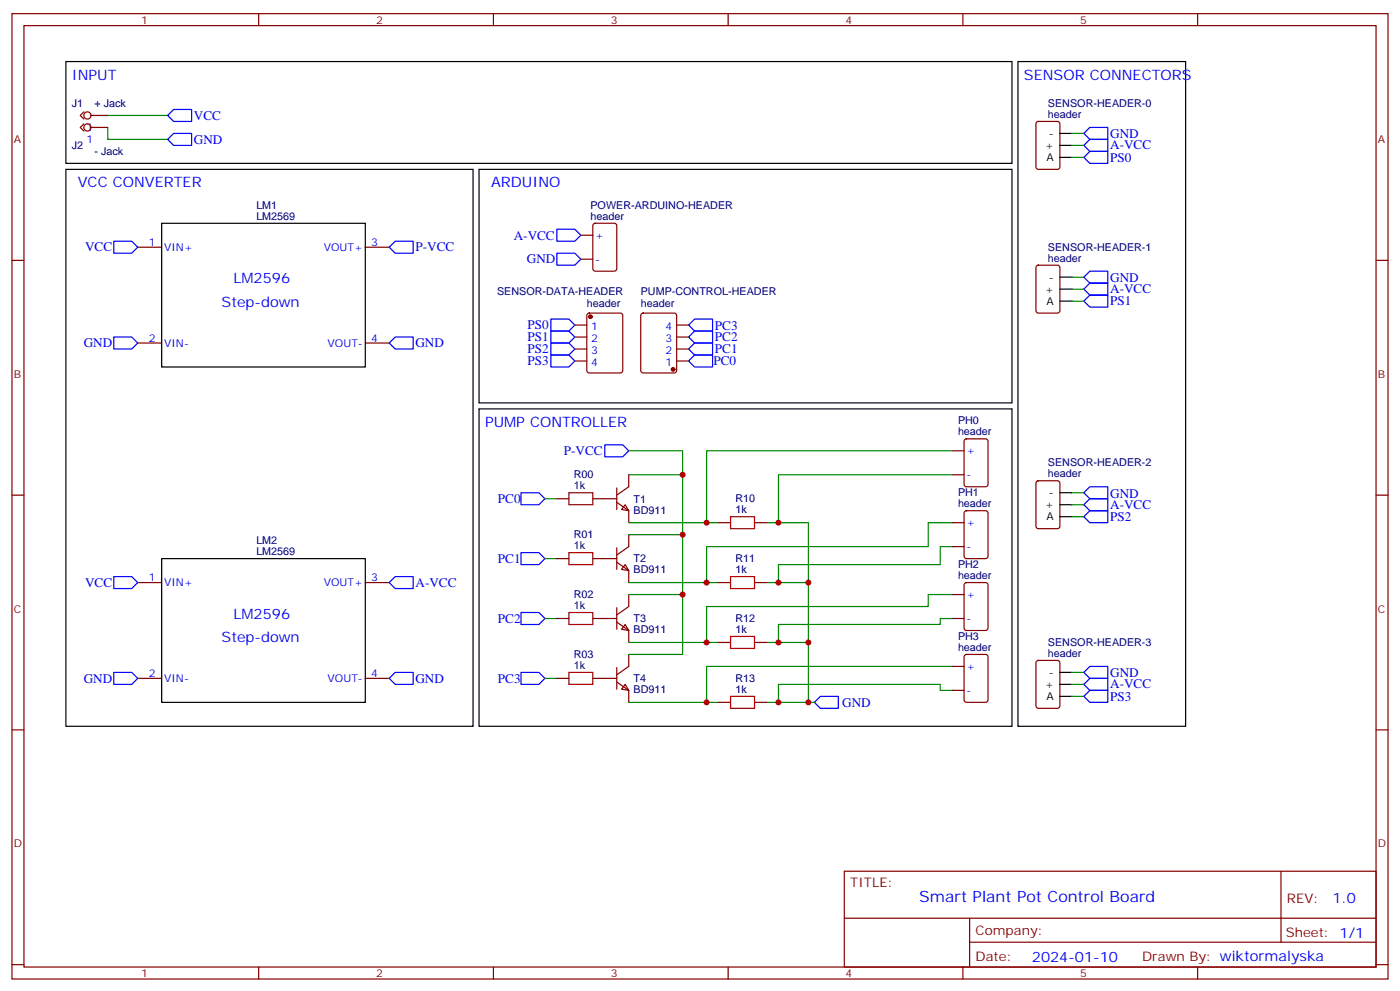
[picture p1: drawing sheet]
<svg xmlns="http://www.w3.org/2000/svg" width="412mm" height="292mm" viewBox="0 0 412 292" stroke-linecap="round" stroke-linejoin="round" font-family="sans-serif">
<g fill="none" stroke="#870000" stroke-width=".35">
<path d="M3.5 4h405.4v284.4h-405.4zM7.1 7.5h398.2v277.3h-398.2zM76.2 4v3.5M145.3 4v3.5M214.5 4v3.5M283.6 4v3.5M352.8 4v3.5M24.7 32.9l-1.1 1.1 1.1 1.1M24.7 36.5l-1.1 1 1.1 1.1M26.8 34h4.9M26.8 37.5h4.9M305.4 36l.5-.2h5.6l.7 .4v13l-.5 .6-5.8 .1-.7-.5v-12.9z"/>
<path d="M3.5 76.7h3.6M40.6 72.8h7M107.6 72.8h7.1M171.1 69.3h3.5M171.1 76.3h3.5M174.9 66l.4-.2h5.7l.6 .4 .1 13-.5 .6-5.9 .1-.6-.5-.1-12.9zM305.4 78.3l.5-.2h5.6l.7 .4v13l-.5 .7h-5.8l-.7-.4v-13zM405.3 76.7h3.6M169.3 95.7h3.6M169.3 99.3h3.6M173.1 92.4l.5-.2h9.1l.7 .4v16.5l-.4 .7-9.4 .1-.7-.5v-16.5zM189 92.4l.4-.2h9.2l.7 .4v16.5l-.4 .7-9.5 .1-.6-.5-.1-16.5z"/>
<path d="M199.3 95.7h3.5M199.3 99.3h3.5M40.6 101h7M107.6 101h7.1M169.3 102.8h3.6M169.3 106.3h3.6M199.3 102.8h3.5M199.3 106.3h3.5M185.2 139.8v3.6l-3.5 2.4M280.5 132.8h3.5M280.5 139.8h3.5M284.2 129.5l.5-.2h5.6l.7 .4v13l-.4 .6-5.9 .1-.7-.5v-12.9z"/>
<path d="M3.5 145.8h3.6M164 146.9h3.6M174.6 146.9h7.1M181.7 148l3.5 2.4v3.6M181.7 143.7v6.4M184.1 148.7l1.1 1.7-2.1-.3zM185.2 157.5v3.5l-3.5 2.5M211.7 154h3.5M222.2 154h3.6M280.5 154h3.5M284.2 150.6l.5-.2h5.6l.7 .5v12.9l-.4 .7h-5.9l-.7-.4v-13zM305.4 141.8l.5-.2h5.6l.7 .4v13l-.5 .7h-5.8l-.7-.4v-13z"/>
<path d="M405.3 145.8h3.6M40.6 171.6h7M107.6 171.6h7.1M164 164.5h3.6M174.6 164.5h7.1M181.7 165.6l3.5 2.5v3.5M181.7 161.4v6.3M181.7 179v6.3M184.1 166.3l1.1 1.8-2.1-.4zM185.2 175.1v3.5l-3.5 2.5M211.7 171.6h3.5M222.2 171.6h3.6"/>
<path d="M280.5 161h3.5M280.5 175.1h3.5M284.2 171.8l.5-.2h5.6l.7 .4v13l-.4 .6-5.9 .1-.7-.5v-12.9zM40.6 199.8h7M107.6 199.8h7.1M164 199.8h3.6M164 182.2h3.6M174.6 199.8h7.1M174.6 182.2h7.1M181.7 183.2l3.5 2.5v3.5M181.7 196.6v6.4M184.1 183.9l1.1 1.8-2.1-.4z"/>
<path d="M185.2 192.8v3.5l-3.5 2.5M211.7 189.2h3.5M222.2 189.2h3.6M280.5 182.2h3.5M280.5 196.3h3.5M284.2 193l.5-.2h5.6l.7 .4v13l-.4 .6-5.9 .1-.7-.5v-12.9zM305.4 194.7l.5-.2h5.6l.7 .5v12.9l-.5 .7h-5.8l-.7-.4v-13zM3.5 215h3.6M181.7 200.9l3.5 2.4v3.6M184.1 201.6l1.1 1.7-2.1-.3zM211.7 206.9h3.5M222.2 206.9h3.6"/>
<path d="M280.5 203.3h3.5M405.3 215h3.6M248.7 256.6h156.6v28.2h-156.6zM377.3 256.6v20.9M248.7 270.5h156.5M285.6 277.5h119.6M285.6 270.5v14.1M3.5 284.1h3.6M76.2 284.8v3.6M145.3 284.8v3.6M214.5 284.8v3.6M283.6 284.8v3.6"/>
<path d="M352.8 284.8v3.6M405.3 284.1h3.6"/>
<circle cx="25.8" cy="34" r="1.06"/>
<circle cx="25.8" cy="37.5" r="1.06"/>
</g>
<g fill="none" stroke="#008700" stroke-width=".35">
<path d="M31.7 37.5v3.6h17.7M31.7 34h17.7M315.7 39.3h3.6M315.7 46.4h3.6M315.7 42.8h3.6M315.7 88.7h3.6M315.7 81.6h3.6M315.7 85.2h3.6M185.2 132.8h15.9v60h-15.9M185.2 139.8h15.9M280.5 132.8h-72.4v21.2M280.5 139.8h-51.2v14.2"/>
<path d="M160.5 146.9h3.5M185.2 154h26.5M185.2 157.5h15.9M225.8 154h12.3v17.6h-12.3M280.5 154h-7.1v7h-65.3v10.6M315.7 152.2h3.6M315.7 145.1h3.6M315.7 148.7h3.6M160.5 164.5h3.5M185.2 171.6h26.5M185.2 175.1h15.9M238.1 171.6v17.6h-12.3"/>
<path d="M280.5 161h-3.6v5.3h-47.6v5.3M280.5 175.1h-7.1v3.5h-65.3v10.6M160.5 182.2h3.5M160.5 199.8h3.5M185.2 189.2h26.5M238.1 189.2v17.7h-12.3M280.5 182.2h-3.6v1.7h-47.6v5.3M280.5 196.3h-72.4v10.6M315.7 198h3.6M185.2 206.9h26.5M238.1 206.9h1.8M280.5 203.3h-3.6v-1.7h-47.6v5.3"/>
<path d="M315.7 205.1h3.6M315.7 201.6h3.6"/>
</g>
<g fill="none" stroke="#000" stroke-width=".35">
<path d="M19.4 18.1h278.7v30h-278.7zM299.9 18.1h49.3v195.8h-49.3zM312.2 39.3h3.5M19.4 49.9h119.9v164h-119.9zM141.1 49.9h157v68.8h-157zM312.2 46.4h3.5M312.2 42.8h3.5M47.6 65.8h60v42.3h-60zM312.2 81.6h3.5M312.2 88.7h3.5M312.2 85.2h3.5M141.1 120.4h157v93.5h-157z"/>
<path d="M312.2 145.1h3.5M312.2 152.2h3.5M312.2 148.7h3.5M47.6 164.5h60v42.4h-60zM312.2 198h3.5M312.2 205.1h3.5M312.2 201.6h3.5"/>
</g>
<g fill="none" stroke="#00f" stroke-width=".35">
<path d="M51.2 32.2h5.2v3.6h-5.2l-1.8-1.8zM319.3 39.3l1.7-1.8h5.3v3.6h-5.3zM49.4 41.1l1.8-1.8h5.2v3.5h-5.2zM319.3 46.4l1.7-1.8h5.3v3.5h-5.3zM319.3 42.8l1.7-1.7h5.3v3.5h-5.3zM33.5 71h5.3l1.8 1.8-1.8 1.8h-5.3zM114.7 72.8l1.7-1.8h5.3v3.6h-5.3zM164 67.5h5.3l1.8 1.8-1.8 1.7h-5.3zM164 74.6h5.3l1.8 1.7-1.8 1.8h-5.3zM33.5 99.3h5.3l1.8 1.7-1.8 1.8h-5.3zM162.3 94h5.3l1.7 1.7-1.7 1.8h-5.3zM162.3 97.5h5.3l1.7 1.8-1.7 1.7h-5.3z"/>
<path d="M202.8 99.3l1.8-1.8h5.3v3.5h-5.3zM202.8 95.7l1.8-1.7h5.3v3.5h-5.3zM319.3 88.7l1.7-1.8h5.3v3.6h-5.3zM319.3 81.6l1.7-1.7h5.3v3.5h-5.3zM319.3 85.2l1.7-1.8h5.3v3.5h-5.3zM114.7 101l1.7-1.7h5.3v3.5h-5.3zM162.3 101h5.3l1.7 1.8-1.7 1.8h-5.3zM162.3 104.6h5.3l1.7 1.7-1.7 1.8h-5.3zM202.8 106.3l1.8-1.7h5.3v3.5h-5.3zM202.8 102.8l1.8-1.8h5.3v3.6h-5.3zM178.2 131h5.2l1.8 1.8-1.8 1.7h-5.2zM153.5 145.1h5.2l1.8 1.8-1.8 1.8h-5.2z"/>
<path d="M319.3 152.2l1.7-1.8h5.3v3.6h-5.3zM319.3 145.1l1.7-1.7h5.3v3.5h-5.3zM319.3 148.7l1.7-1.8h5.3v3.5h-5.3zM33.5 169.8h5.3l1.8 1.8-1.8 1.8h-5.3zM114.7 171.6l1.7-1.8h5.3v3.6h-5.3zM153.5 162.8h5.2l1.8 1.7-1.8 1.8h-5.2zM33.5 198h5.3l1.8 1.8-1.8 1.8h-5.3zM114.7 199.8l1.7-1.8h5.3v3.6h-5.3zM153.5 180.4h5.2l1.8 1.8-1.8 1.7h-5.2zM153.5 198h5.2l1.8 1.8-1.8 1.8h-5.2zM319.3 198l1.7-1.7h5.3v3.5h-5.3zM239.9 206.9l1.8-1.8h5.2v3.5h-5.2z"/>
<path d="M319.3 205.1l1.7-1.8h5.3v3.6h-5.3zM319.3 201.6l1.7-1.8h5.3v3.5h-5.3z"/>
</g>
<path d="M167.6 145.1h7v3.6h-7zM215.2 152.2h7v3.5h-7zM167.6 162.8h7v3.5h-7zM215.2 169.8h7v3.6h-7zM167.6 198h7v3.6h-7zM167.6 180.4h7v3.5h-7zM215.2 187.5h7v3.5h-7zM215.2 205.1h7v3.5h-7z" fill="none" stroke="#a10000" stroke-width=".35"/>
<g fill="#870000" stroke="#870000" stroke-width=".35">
<circle cx="173.9" cy="93.3" r=".53"/>
<circle cx="198.3" cy="108.8" r=".53"/>
</g>
<g fill="#c00">
<circle cx="201.1" cy="175.1" r=".88"/>
<circle cx="201.1" cy="157.5" r=".88"/>
<circle cx="201.1" cy="139.8" r=".88"/>
<circle cx="238.1" cy="171.6" r=".88"/>
<circle cx="238.1" cy="189.2" r=".88"/>
<circle cx="238.1" cy="206.9" r=".88"/>
<circle cx="208.1" cy="154" r=".88"/>
<circle cx="229.3" cy="154" r=".88"/>
<circle cx="208.1" cy="171.6" r=".88"/>
<circle cx="229.3" cy="171.6" r=".88"/>
<circle cx="208.1" cy="189.2" r=".88"/>
<circle cx="229.3" cy="189.2" r=".88"/>
<circle cx="208.1" cy="206.9" r=".88"/>
<circle cx="229.3" cy="206.9" r=".88"/>
</g>
<text font-size="4.6" fill="#00f" x="270.8" y="265.6">Smart Plant Pot Control Board</text>
<g font-size="4.2" fill="#00f">
<text x="21.2" y="23.4">INPUT</text>
<text x="301.6" y="23.4">SENSOR CONNECTORS</text>
<text x="22.9" y="55.2">VCC CONVERTER</text>
<text x="144.6" y="55.2">ARDUINO</text>
<text x="68.8" y="83.4">LM2596</text>
<text x="65.3" y="90.5">Step-down</text>
<text x="142.9" y="125.7">PUMP CONTROLLER</text>
<text x="68.8" y="182.2">LM2596</text>
<text x="65.3" y="189.2">Step-down</text>
<text x="392.5" y="265.9">1.0</text>
<text x="304" y="283.2">2024-01-10</text>
</g>
<g font-size="3.9" fill="#00f">
<text x="57.1" y="35.3">VCC</text>
<text x="327" y="40.7">GND</text>
<text x="57.1" y="42.4">GND</text>
<text x="327" y="47.7">PS0</text>
<text x="327" y="44">A-VCC</text>
<text x="151.3" y="70.6">A-VCC</text>
<text x="25.1" y="74">VCC</text>
<text x="122.4" y="74">P-VCC</text>
<text x="155.2" y="77.6">GND</text>
<text x="327" y="83">GND</text>
<text x="327" y="89.9">PS1</text>
<text x="327" y="86.4">A-VCC</text>
<text x="155.4" y="97">PS0</text>
<text x="155.4" y="100.5">PS1</text>
<text x="210.6" y="100.6">PC2</text>
<text x="210.6" y="97.1">PC3</text>
<text x="24.7" y="102.2">GND</text>
<text x="122.4" y="102.3">GND</text>
<text x="155.4" y="104.1">PS2</text>
<text x="155.4" y="107.6">PS3</text>
<text x="210.2" y="107.6">PC0</text>
<text x="210.6" y="104.1">PC1</text>
<text x="166.1" y="134.1">P-VCC</text>
<text x="146.7" y="148.1">PC0</text>
<text x="327" y="146.5">GND</text>
<text x="327" y="149.9">A-VCC</text>
<text x="327" y="153.4">PS2</text>
<text x="146.7" y="165.8">PC1</text>
<text x="25.1" y="172.8">VCC</text>
<text x="122.4" y="172.8">A-VCC</text>
<text x="146.7" y="183.4">PC2</text>
<text x="24.7" y="201">GND</text>
<text x="122.4" y="201.1">GND</text>
<text x="146.7" y="201">PC3</text>
<text x="327" y="199.5">GND</text>
<text x="327" y="202.8">A-VCC</text>
<text x="248.1" y="208.1">GND</text>
<text x="327" y="206.4">PS3</text>
</g>
<g font-size="3.9" fill="#800">
<text x="250.5" y="261.2">TITLE:</text>
<text x="379.1" y="265.9">REV:</text>
<text x="287.4" y="275.4">Company:</text>
<text x="378.7" y="276">Sheet: 1/1</text>
<text x="287.4" y="283.1">Date:</text>
<text x="336.4" y="283.2">Drawn By: wiktormalyska</text>
</g>
<g font-size="3.2" fill="#800">
<text x="41.6" y="7">1</text>
<text x="110.8" y="7">2</text>
<text x="179.9" y="7">3</text>
<text x="249.1" y="7">4</text>
<text x="318.2" y="7">5</text>
<text x="4.1" y="42.1">A</text>
<text x="405.9" y="42.1">A</text>
<text x="4.1" y="111.3">B</text>
<text x="405.9" y="111.3">B</text>
<text x="4.1" y="180.4">C</text>
<text x="405.9" y="180.4">C</text>
<text x="4.1" y="249.6">D</text>
<text x="405.9" y="249.6">D</text>
<text x="41.6" y="287.8">1</text>
<text x="110.8" y="287.8">2</text>
<text x="179.9" y="287.8">3</text>
<text x="249.1" y="287.8">4</text>
<text x="318.2" y="287.8">5</text>
</g>
<g font-size="3.2" fill="#000080">
<text x="21.2" y="31.6">J1</text>
<text x="27.8" y="31.6">+ Jack</text>
<text x="308.7" y="34.7">header</text>
<text x="308.7" y="31.5">SENSOR-HEADER-0</text>
<text x="21.2" y="43.9">J2</text>
<text x="27.8" y="45.7">- Jack</text>
<text x="75.5" y="64.7">LM2569</text>
<text x="75.5" y="61.5">LM1</text>
<text x="173.9" y="64.7">header</text>
<text x="173.9" y="61.5">POWER-ARDUINO-HEADER</text>
<text x="308.7" y="77">header</text>
<text x="308.7" y="73.8">SENSOR-HEADER-1</text>
<text x="146.4" y="86.9">SENSOR-DATA-HEADER</text>
<text x="188.7" y="86.9">PUMP-CONTROL-HEADER</text>
<text x="172.9" y="90.5">header</text>
<text x="188.7" y="90.5">header</text>
<text x="282.2" y="125">PH0</text>
<text x="282.2" y="128.2">header</text>
<text x="308.7" y="137.3">SENSOR-HEADER-2</text>
<text x="169" y="140.9">R00</text>
<text x="308.7" y="140.5">header</text>
<text x="169" y="144.1">1k</text>
<text x="186.6" y="148">T1</text>
<text x="216.6" y="147.9">R10</text>
<text x="282.2" y="149.4">header</text>
<text x="282.2" y="146.1">PH1</text>
<text x="186.6" y="151.3">BD911</text>
<text x="216.6" y="151.1">1k</text>
<text x="75.5" y="160.3">LM2</text>
<text x="169" y="161.7">1k</text>
<text x="169" y="158.5">R01</text>
<text x="75.5" y="163.5">LM2569</text>
<text x="186.6" y="165.7">T2</text>
<text x="216.6" y="165.5">R11</text>
<text x="282.2" y="167.3">PH2</text>
<text x="186.6" y="168.9">BD911</text>
<text x="216.6" y="168.8">1k</text>
<text x="282.2" y="170.5">header</text>
<text x="169" y="179.4">1k</text>
<text x="169" y="176.1">R02</text>
<text x="186.6" y="183.3">T3</text>
<text x="216.6" y="183.2">R12</text>
<text x="186.6" y="186.5">BD911</text>
<text x="216.6" y="186.4">1k</text>
<text x="282.2" y="191.7">header</text>
<text x="282.2" y="188.5">PH3</text>
<text x="308.7" y="190.2">SENSOR-HEADER-3</text>
<text x="169" y="197">1k</text>
<text x="169" y="193.8">R03</text>
<text x="308.7" y="193.5">header</text>
<text x="186.6" y="200.9">T4</text>
<text x="216.6" y="200.8">R13</text>
<text x="186.6" y="204.2">BD911</text>
<text x="216.6" y="204">1k</text>
</g>
<g font-size="3.2" fill="#00f">
<text x="25.5" y="38.6">1</text>
<text x="25.5" y="42.1">1</text>
<text x="175.3" y="70.3">+</text>
<text x="43.8" y="72.5">1</text>
<text x="48.3" y="73.9">VIN+</text>
<text x="95.4" y="73.9">VOUT+</text>
<text x="109.4" y="72.5">3</text>
<text x="175.3" y="77.4">-</text>
<text x="43.8" y="100.7">2</text>
<text x="109.4" y="100.7">4</text>
<text x="174.2" y="97.2">1</text>
<text x="174.2" y="100.7">2</text>
<text x="196" y="100.7">3</text>
<text x="196" y="97.2">4</text>
<text x="48.3" y="102.1">VIN-</text>
<text x="96.5" y="102.1">VOUT-</text>
<text x="174.2" y="104.2">3</text>
<text x="174.2" y="107.7">4</text>
<text x="196" y="107.7">1</text>
<text x="196" y="104.2">2</text>
<text x="284.7" y="133.8">+</text>
<text x="284.7" y="140.9">-</text>
<text x="284.7" y="155">+</text>
<text x="284.7" y="162.1">-</text>
<text x="43.8" y="171.2">1</text>
<text x="48.3" y="172.6">VIN+</text>
<text x="95.4" y="172.6">VOUT+</text>
<text x="109.4" y="171.2">3</text>
<text x="284.7" y="176.2">+</text>
<text x="284.7" y="183.2">-</text>
<text x="284.7" y="197.3">+</text>
<text x="43.8" y="199.5">2</text>
<text x="48.3" y="200.9">VIN-</text>
<text x="96.5" y="200.9">VOUT-</text>
<text x="109.4" y="199.5">4</text>
<text x="284.7" y="204.4">-</text>
</g>
<g font-size="3.2">
<text x="309" y="40.4">-</text>
<text x="307.8" y="43.9">+</text>
<text x="308.3" y="47.4">A</text>
<text x="309" y="82.7">-</text>
<text x="307.8" y="86.2">+</text>
<text x="308.3" y="89.7">A</text>
<text x="307.8" y="149.7">+</text>
<text x="309" y="146.2">-</text>
<text x="308.3" y="153.2">A</text>
<text x="307.8" y="202.6">+</text>
<text x="309" y="199.1">-</text>
<text x="308.3" y="206.2">A</text>
</g>
</svg>
